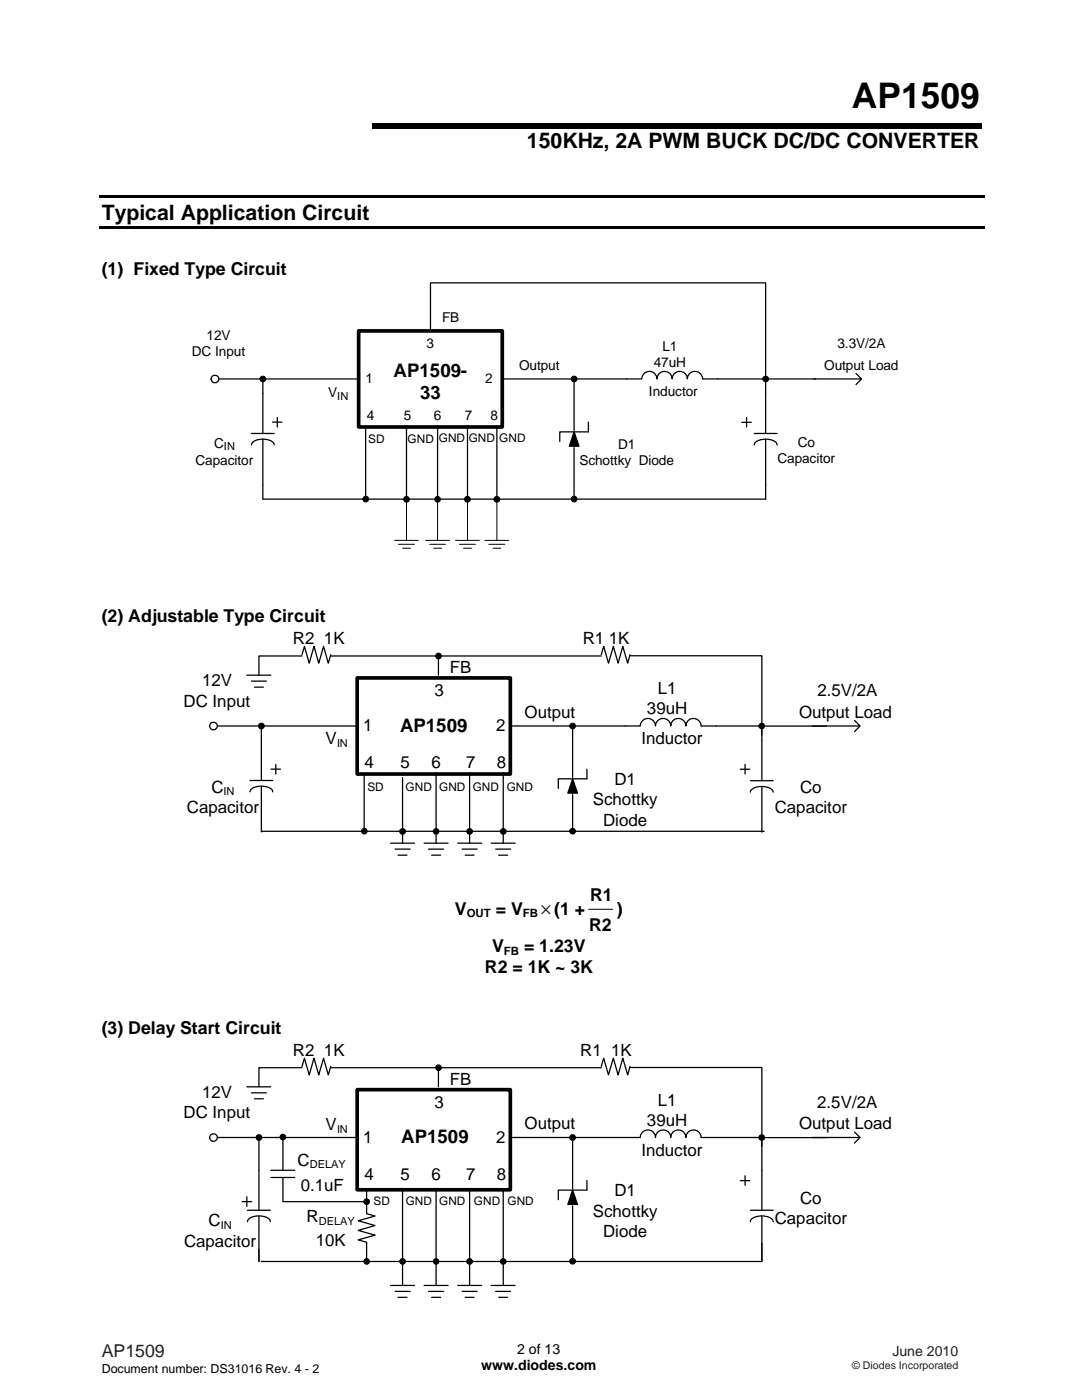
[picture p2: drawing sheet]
<svg xmlns="http://www.w3.org/2000/svg" width="216mm" height="279mm" viewBox="0 0 216 279" stroke-linecap="round" stroke-linejoin="round" font-family="sans-serif">
<path d="M19.8 39h176.7v.5h-176.7zM74.3 24.5h121.7v1.1h-121.7zM19.8 45.1h176.7v.5h-176.7z" fill="#000"/>
<path d="M71.6 66h28.6v19.2h-28.6z" fill="#fff"/>
<path d="M71.6 66h28.6v19.2h-28.6z" fill="none" stroke="#000" stroke-width=".73"/>
<g fill="none" stroke="#000" stroke-width=".25">
<path d="M42.9 75.6h28.7M52.5 75.6v10.9M100.2 75.6h27.9a1.51 1.51 0 0 1 1.5-1.5 1.51 1.51 0 0 1 1.5 1.5 1.52 1.52 0 0 1 1.5-1.5 1.52 1.52 0 0 1 1.5 1.5 1.51 1.51 0 0 1 1.5-1.5 1.51 1.51 0 0 1 1.6 1.5 1.51 1.51 0 0 1 1.5-1.5 1.51 1.51 0 0 1 1.5 1.5h3M114.6 75.6v10.3M152.8 75.6v10.9M50.2 88.8a2.43 2.43 0 0 1 3-1.1 1.51 1.51 0 0 1 1.5 1.1M50.2 86.5h4.5M52.5 87.7v11.9h100.3v-11.9M73 85.2v14.4M114.6 89.3v10.3M117.4 86.2h-5.7v1.9M150.5 88.8a1.49 1.49 0 0 1 1.6-1.1 3.1 3.1 0 0 1 2.9 .9l.1 .2"/>
<path d="M150.5 86.5h4.6"/>
</g>
<g fill="#000">
<circle cx="114.6" cy="75.6" r=".57"/>
<circle cx="152.8" cy="75.6" r=".57"/>
<circle cx="73" cy="99.6" r=".58"/>
<circle cx="114.6" cy="99.6" r=".58"/>
</g>
<g fill="none" stroke="#000" stroke-width=".2">
<circle cx="114.6" cy="75.6" r=".57"/>
<circle cx="152.8" cy="75.6" r=".57"/>
<circle cx="73" cy="99.6" r=".58"/>
<circle cx="114.6" cy="99.6" r=".58"/>
</g>
<circle cx="42.9" cy="75.6" r=".76" fill="#fff"/>
<g fill="none" stroke="#000" stroke-width=".25">
<path d="M85.9 66v-9.5h66.9v19.1M143.2 75.6h19.5M162.3 75.6h9.6M170.8 74.5l1.1 1.1-1.1 1.2M54.4 84.2h1.9M55.3 83.3v1.9M81.1 85v14.7M87.3 85v14.7M93.3 85v14.7M99.1 85v14.7M114.6 86.2l.9 2.8h-1.9zM117.4 84.2v2"/>
<path d="M148 84.3h1.9M149 83.3v1.9"/>
<circle cx="42.9" cy="75.6" r=".76"/>
</g>
<g fill="#000">
<path d="M114.6 86.2l.9 2.8h-1.9z"/>
<circle cx="52.4" cy="75.6" r=".57"/>
<circle cx="81.1" cy="99.7" r=".57"/>
<circle cx="87.3" cy="99.7" r=".57"/>
<circle cx="93.3" cy="99.7" r=".57"/>
<circle cx="99.1" cy="99.7" r=".57"/>
</g>
<g fill="none" stroke="#000" stroke-width=".2">
<path d="M81.1 99.7v8.1M87.3 99.7v8.1M93.3 99.7v8.1M99.1 99.7v8.1M78.7 107.8h4.8M79.5 108.6h3.2M80.3 109.4h1.6M84.9 107.8h4.8M85.7 108.6h3.2M86.5 109.4h1.6M90.9 107.8h4.8M91.7 108.6h3.2"/>
<path d="M92.5 109.4h1.6M96.8 107.8h4.7M97.5 108.6h3.2M98.4 109.4h1.5"/>
<circle cx="52.4" cy="75.6" r=".57"/>
<circle cx="81.1" cy="99.7" r=".57"/>
<circle cx="87.3" cy="99.7" r=".57"/>
<circle cx="93.3" cy="99.7" r=".57"/>
<circle cx="99.1" cy="99.7" r=".57"/>
</g>
<path d="M71.3 135.3h30.5v19.2h-30.5z" fill="#fff"/>
<path d="M71.3 135.3h30.5v19.2h-30.5z" fill="none" stroke="#000" stroke-width=".73"/>
<g fill="none" stroke="#000" stroke-width=".25">
<path d="M42.6 144.9h28.7M49.9 158a1.53 1.53 0 0 1 1.5-1.1 3.2 3.2 0 0 1 3 .9v.2M49.9 155.8h4.5M52.2 144.9v10.9M52.2 156.9v9.1M72.7 154.5v11.4M101.8 144.9h26a1.51 1.51 0 0 1 1.5-1.5 1.51 1.51 0 0 1 1.5 1.5 1.52 1.52 0 0 1 1.5-1.5 1.52 1.52 0 0 1 1.5 1.5 1.51 1.51 0 0 1 1.6-1.5 1.51 1.51 0 0 1 1.5 1.5 1.51 1.51 0 0 1 1.5-1.5 1.51 1.51 0 0 1 1.5 1.5h3M114.3 144.9v10.3M114.3 158.6v7.3M117.1 155.4h-5.7v2M149.7 158.1a1.53 1.53 0 0 1 1.6-1.1 2.47 2.47 0 0 1 3 1.1M149.7 155.8h4.6"/>
<path d="M152 144.9v10.9M152 157v9.1M52.2 165.9h100.3"/>
</g>
<g fill="#000">
<circle cx="114.3" cy="144.9" r=".57"/>
<circle cx="152" cy="144.9" r=".57"/>
<circle cx="72.7" cy="165.9" r=".57"/>
<circle cx="114.3" cy="165.9" r=".57"/>
</g>
<g fill="none" stroke="#000" stroke-width=".2">
<circle cx="114.3" cy="144.9" r=".57"/>
<circle cx="152" cy="144.9" r=".57"/>
<circle cx="72.7" cy="165.9" r=".57"/>
<circle cx="114.3" cy="165.9" r=".57"/>
</g>
<circle cx="42.6" cy="144.9" r=".76" fill="#fff"/>
<g fill="none" stroke="#000" stroke-width=".25">
<path d="M49.3 134.7h4.7M50.2 135.9h2.9M50.8 137.1h1.8M60.3 130.7l.4-1.7 1 3.4 1-3.4 .9 3.4 1-3.4 .9 3.4 .5-1.7M60.3 130.9h-8.6v3.8M66 130.9h54M87.5 130.9v3.8M120 130.7l.5-1.7 .9 3.4 1-3.4 .9 3.4 1-3.4 .9 3.4 .5-1.7M125.7 130.9h26.3v15.8M54.1 153.5h1.9M55 152.6v1.9M80.3 155.2v13.1"/>
<path d="M87 154.2v14.1M93.7 154.2v14.1M100.4 154.2v14.1M114.3 155.4l.9 2.9h-1.9zM117.1 153.5v1.9M142.9 144.9h9.1M147.7 153.5h1.9M148.7 152.6v1.9M152 144.9h12.9M162.1 144.9h9.5M170.5 143.8l1.1 1.1-1.1 1.1M77.9 168.3h4.8"/>
<path d="M78.8 169.5h3M79.4 170.7h1.8M84.6 168.3h4.8M85.5 169.5h3M86.1 170.7h1.8M91.3 168.3h4.8M92.2 169.5h3M92.8 170.7h1.8M98 168.3h4.8M98.9 169.5h3M99.5 170.7h1.8M87 236.3v20.2"/>
<path d="M93.7 236.3v20.2M100.4 236.3v20.2"/>
<circle cx="42.6" cy="144.9" r=".76"/>
</g>
<g fill="#000">
<path d="M114.3 155.4l.9 2.9h-1.9z"/>
<circle cx="87.5" cy="130.9" r=".57"/>
<circle cx="52.2" cy="144.9" r=".57"/>
<circle cx="80.3" cy="165.9" r=".57"/>
<circle cx="87" cy="165.9" r=".57"/>
<circle cx="93.7" cy="165.9" r=".56"/>
<circle cx="100.4" cy="165.9" r=".58"/>
</g>
<g fill="none" stroke="#000" stroke-width=".2">
<path d="M117.5 181.5h4.7"/>
<circle cx="87.5" cy="130.9" r=".57"/>
<circle cx="52.2" cy="144.9" r=".57"/>
<circle cx="80.3" cy="165.9" r=".57"/>
<circle cx="87" cy="165.9" r=".57"/>
<circle cx="93.7" cy="165.9" r=".56"/>
<circle cx="100.4" cy="165.9" r=".58"/>
</g>
<path d="M71.3 217.5h30.5v19.9h-30.5z" fill="#fff"/>
<path d="M71.3 217.5h30.5v19.9h-30.5z" fill="none" stroke="#000" stroke-width=".73"/>
<g fill="none" stroke="#000" stroke-width=".25">
<path d="M42.6 227h28.7M51.7 227v14.5M73.2 237.4v4.8M101.8 227h26a1.51 1.51 0 0 1 1.5-1.5 1.51 1.51 0 0 1 1.5 1.5 1.52 1.52 0 0 1 1.5-1.5 1.52 1.52 0 0 1 1.5 1.5 1.51 1.51 0 0 1 1.6-1.5 1.51 1.51 0 0 1 1.5 1.5 1.51 1.51 0 0 1 1.5-1.5 1.51 1.51 0 0 1 1.5 1.5h3M114.3 227v10.2M117.1 237.5h-5.7v1.9M152 227v14.5M49.4 243.8a1.52 1.52 0 0 1 1.5-1.1 3.2 3.2 0 0 1 3 .8v.3M49.4 241.5h4.5M51.7 242.7v9.1M114.3 240.6v11.1M149.7 243.8a1.51 1.51 0 0 1 1.6-1.1 2.46 2.46 0 0 1 3 1.1"/>
<path d="M149.7 241.5h4.6M152 242.7v9.1h-99.8"/>
</g>
<g fill="#000">
<circle cx="114.3" cy="227" r=".57"/>
<circle cx="152" cy="227" r=".57"/>
<circle cx="73.2" cy="251.7" r=".56"/>
<circle cx="114.3" cy="251.7" r=".57"/>
</g>
<g fill="none" stroke="#000" stroke-width=".2">
<circle cx="114.3" cy="227" r=".57"/>
<circle cx="152" cy="227" r=".57"/>
<circle cx="73.2" cy="251.7" r=".56"/>
<circle cx="114.3" cy="251.7" r=".57"/>
</g>
<circle cx="42.6" cy="227" r=".76" fill="#fff"/>
<g fill="none" stroke="#000" stroke-width=".25">
<path d="M49.3 216.9h4.7M50.2 218.1h2.9M50.8 219.3h1.8M60.3 212.8l.4-1.6 1 3.3 1-3.3 .9 3.3 1-3.3 .9 3.3 .5-1.7M60.3 213.1h-8.6v3.8M66 213.1h54M87.5 213.1v3.8M120 212.8l.5-1.6 .9 3.3 1-3.3 .9 3.3 1-3.3 .9 3.3 .5-1.7M125.7 213h26.3v15.9M48.3 239.8h1.9M49.3 238.8v2M54 233.6h4.8"/>
<path d="M54 235h4.8M56.5 235v4.8h16.7M56.5 226.9v6.7M80.3 237.3v19.2M114.3 237.5l.9 2.9h-1.9zM117.1 235.6v1.9M142.9 227h28.7M147.7 235.6h1.9M148.7 234.7v1.9M170.5 225.9l1.1 1.1-1.1 1.1M73.2 242.2l1.6 .5-3.3 .9 3.3 1-3.3 1 3.3 .9-3.3 .9 1.7 .5v3.9M77.9 256.5h4.8"/>
<path d="M78.8 257.7h3M79.4 258.9h1.8M84.6 256.5h4.8M85.5 257.7h3M86.1 258.9h1.8M91.3 256.5h4.8M92.2 257.7h3M92.8 258.9h1.8M98 256.5h4.8M98.9 257.7h3M99.5 258.9h1.8"/>
<circle cx="42.6" cy="227" r=".76"/>
</g>
<g fill="#000">
<path d="M114.3 237.5l.9 2.9h-1.9z"/>
<circle cx="87.5" cy="213.1" r=".57"/>
<circle cx="51.7" cy="227" r=".58"/>
<circle cx="56.4" cy="226.9" r=".58"/>
<circle cx="73.2" cy="239.8" r=".57"/>
<circle cx="80.3" cy="251.7" r=".57"/>
<circle cx="87" cy="251.8" r=".57"/>
<circle cx="93.7" cy="251.7" r=".56"/>
<circle cx="100.4" cy="251.8" r=".58"/>
</g>
<g fill="none" stroke="#000" stroke-width=".2">
<circle cx="87.5" cy="213.1" r=".57"/>
<circle cx="51.7" cy="227" r=".58"/>
<circle cx="56.4" cy="226.9" r=".58"/>
<circle cx="73.2" cy="239.8" r=".57"/>
<circle cx="80.3" cy="251.7" r=".57"/>
<circle cx="87" cy="251.8" r=".57"/>
<circle cx="93.7" cy="251.7" r=".56"/>
<circle cx="100.4" cy="251.8" r=".58"/>
</g>
<text font-size="7" x="170" y="21.6">AP1509</text>
<g font-size="4.2">
<text x="105.2" y="29.5">150KHz, 2A PWM BUCK DC/DC CONVERTER</text>
<text x="20.3" y="43.8">Typical Application Circuit</text>
<text x="107.8" y="182.5">×</text>
</g>
<g font-size="3.7">
<text x="78.5" y="75.2">AP1509-</text>
<text x="83.8" y="79.7">33</text>
<text x="79.9" y="146">AP1509</text>
<text x="80.1" y="228.1">AP1509</text>
</g>
<g font-size="3.5">
<text x="20.3" y="54.8">(1) Fixed Type Circuit</text>
<text x="20.3" y="124.1">(2) Adjustable Type Circuit</text>
<text x="117.8" y="179.9">R1</text>
<text x="90.8" y="182.5">V</text>
<text x="98.9" y="182.5">= V</text>
<text x="110.6" y="182.5">(1 +</text>
<text x="117.5" y="185.8">R2</text>
<text x="123.1" y="182.5">)</text>
<text x="98.2" y="190.1">V</text>
<text x="104.6" y="190.1">= 1.23V</text>
<text x="96.8" y="194.1">R2 = 1K ~ 3K</text>
<text x="20.3" y="206.3">(3) Delay Start Circuit</text>
</g>
<text font-size="3.5" fill="#231f20" x="20.3" y="270.9">AP1509</text>
<g font-size="3.4">
<text x="58.5" y="128.6">R2 1K</text>
<text x="116.3" y="128.6">R1 1K</text>
<text x="40.3" y="136.9">12V</text>
<text x="89.8" y="134.4">FB</text>
<text x="36.6" y="141">DC Input</text>
<text x="86.7" y="139">3</text>
<text x="104.6" y="143.3">Output</text>
<text x="129.1" y="142.6">39uH</text>
<text x="131.3" y="138.5">L1</text>
<text x="159.4" y="143.3">Output Load</text>
<text x="163.1" y="139">2.5V/2A</text>
<text x="65" y="148.6">V</text>
<text x="72.5" y="145.9">1</text>
<text x="99" y="145.9">2</text>
<text x="128" y="148.6">Inductor</text>
<text x="72.7" y="153.4">4</text>
<text x="79.9" y="153.3">5</text>
<text x="86.1" y="153.3">6</text>
<text x="93" y="153.3">7</text>
<text x="99.2" y="153.3">8</text>
<text x="42.2" y="158.2">C</text>
<text x="118.3" y="160.7">Schottky</text>
<text x="122.6" y="156.7">D1</text>
<text x="159.6" y="158.2">Co</text>
<text x="37.3" y="162.3">Capacitor</text>
<text x="120.4" y="164.8">Diode</text>
<text x="154.6" y="162.3">Capacitor</text>
<text x="58.5" y="210.7">R2 1K</text>
<text x="115.8" y="210.7">R1 1K</text>
<text x="40.3" y="219.1">12V</text>
<text x="86.7" y="221.1">3</text>
<text x="89.8" y="216.5">FB</text>
<text x="131.3" y="220.7">L1</text>
<text x="163.1" y="221.1">2.5V/2A</text>
<text x="36.6" y="223.1">DC Input</text>
<text x="65" y="225.5">V</text>
<text x="104.6" y="225.4">Output</text>
<text x="129.1" y="224.7">39uH</text>
<text x="159.4" y="225.4">Output Load</text>
<text x="59.4" y="232.7">C</text>
<text x="72.5" y="228">1</text>
<text x="99" y="228">2</text>
<text x="128" y="230.7">Inductor</text>
<text x="60" y="237.7">0.1uF</text>
<text x="72.7" y="235.4">4</text>
<text x="79.9" y="235.4">5</text>
<text x="86.1" y="235.4">6</text>
<text x="93" y="235.4">7</text>
<text x="99.2" y="235.4">8</text>
<text x="122.6" y="238.8">D1</text>
<text x="41.6" y="244.8">C</text>
<text x="61.2" y="243.9">R</text>
<text x="118.3" y="242.8">Schottky</text>
<text x="154.6" y="244.4">Capacitor</text>
<text x="159.6" y="240.3">Co</text>
<text x="36.7" y="248.8">Capacitor</text>
<text x="63" y="248.6">10K</text>
<text x="120.4" y="246.8">Diode</text>
</g>
<g font-size="2.8">
<text x="96" y="273.5">www.diodes.com</text>
<text x="103.2" y="270.2">2 of 13</text>
</g>
<text font-size="2.8" fill="#231f20" x="178.1" y="270.6">June 2010</text>
<g font-size="2.7">
<text x="88.2" y="64.2">FB</text>
<text x="38.3" y="71.1">DC Input</text>
<text x="41.2" y="67.9">12V</text>
<text x="85.1" y="69.5">3</text>
<text x="132.2" y="70">L1</text>
<text x="167.1" y="69.5">3.3V/2A</text>
<text x="72.9" y="76.4">1</text>
<text x="96.8" y="76.4">2</text>
<text x="103.6" y="73.8">Output</text>
<text x="130.4" y="73.3">47uH</text>
<text x="164.5" y="73.8">Output Load</text>
<text x="65.5" y="79.3">V</text>
<text x="73.2" y="83.9">4</text>
<text x="80.6" y="83.9">5</text>
<text x="86.6" y="83.9">6</text>
<text x="92.8" y="83.9">7</text>
<text x="97.9" y="83.9">8</text>
<text x="129.5" y="79.1">Inductor</text>
<text x="42.7" y="89.4">C</text>
<text x="123.3" y="89.7">D1</text>
<text x="159.2" y="89.2">Co</text>
<text x="39" y="92.9">Capacitor</text>
<text x="115.6" y="92.9">Schottky Diode</text>
<text x="155.1" y="92.5">Capacitor</text>
</g>
<text font-size="2.5" x="20.3" y="274">Document number: DS31016 Rev. 4 - 2</text>
<g font-size="2.4">
<text x="73.5" y="88.3">SD</text>
<text x="81.3" y="88.3">GND</text>
<text x="87.6" y="88.3">GND</text>
<text x="93.5" y="88.3">GND</text>
<text x="99.6" y="88.3">GND</text>
<text x="73.3" y="157.8">SD</text>
<text x="80.9" y="157.8">GND</text>
<text x="87.6" y="157.8">GND</text>
<text x="94.3" y="157.8">GND</text>
<text x="101.1" y="157.8">GND</text>
</g>
<g font-size="2.3">
<text x="93.1" y="183.1">OUT</text>
<text x="104.3" y="183.1">FB</text>
<text x="100.5" y="190.6">FB</text>
<text x="74.5" y="240.5">SD</text>
<text x="81" y="240.5">GND</text>
<text x="87.6" y="240.5">GND</text>
<text x="94.6" y="240.5">GND</text>
<text x="101.3" y="240.5">GND</text>
</g>
<g font-size="2.2">
<text x="67.3" y="79.8">IN</text>
<text x="44.7" y="89.9">IN</text>
<text x="67.2" y="149">IN</text>
<text x="44.6" y="158.7">IN</text>
<text x="67.2" y="226">IN</text>
<text x="61.8" y="233.2">DELAY</text>
<text x="44" y="245.2">IN</text>
<text x="63.6" y="244.4">DELAY</text>
</g>
<text font-size="2.1" fill="#231f20" x="170" y="273.2">© Diodes Incorporated</text>
</svg>
